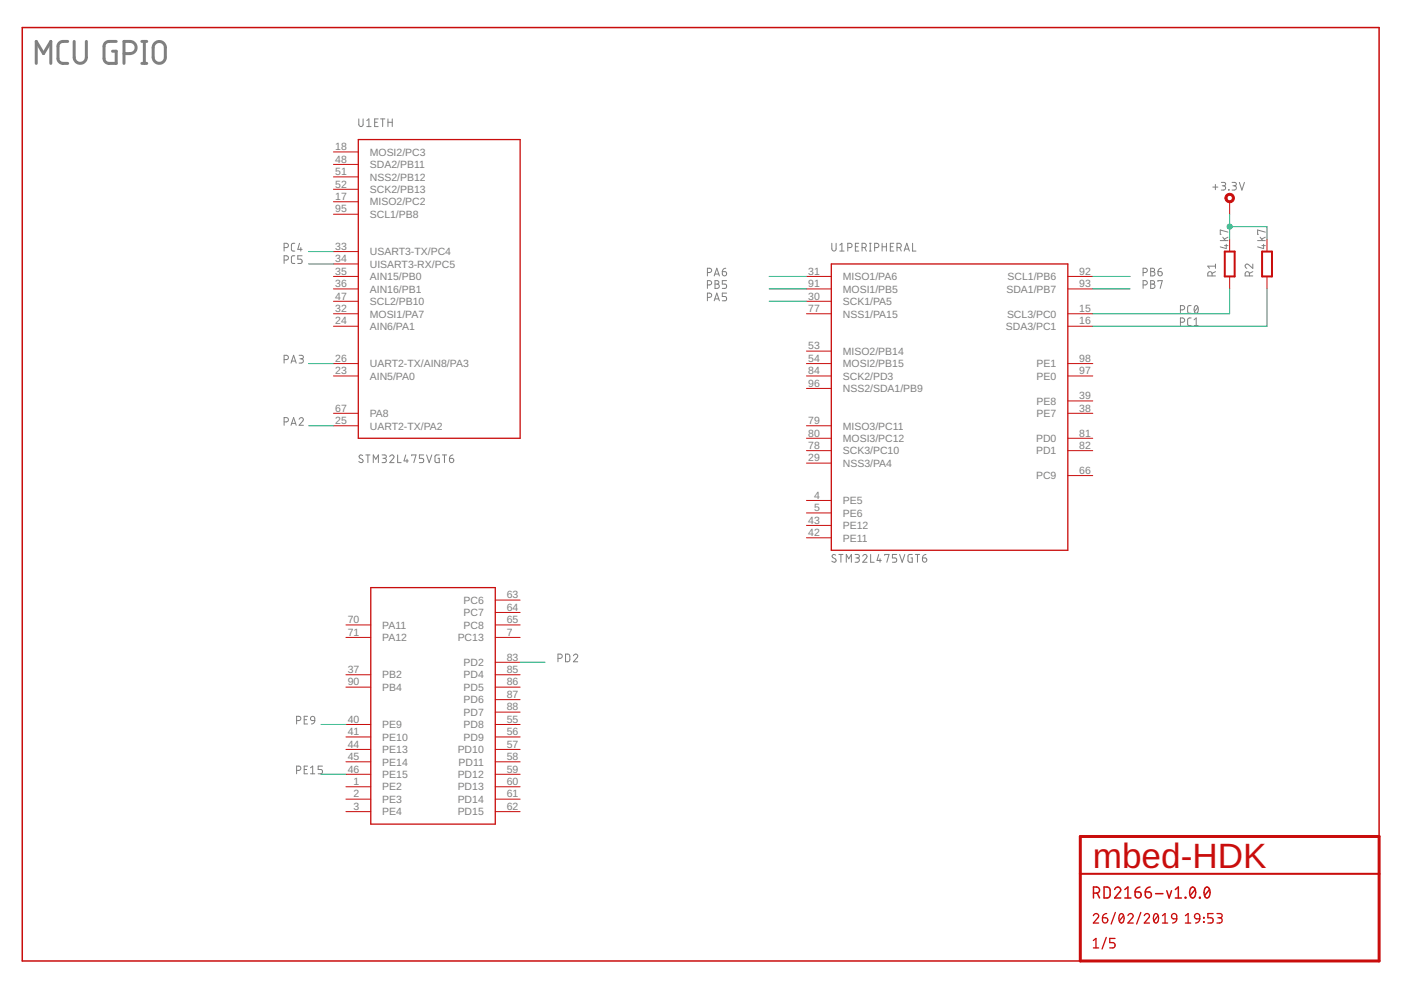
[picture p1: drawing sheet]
<svg xmlns="http://www.w3.org/2000/svg" width="297mm" height="210mm" viewBox="0 0 297 210" stroke-linecap="round" stroke-linejoin="round" font-family="sans-serif">
<path d="M7.7 13.4v-4.6l1.5 2.6 1.6-2.6v4.6M14.4 8.8a1.86 1.86 0 0 0-1.8 .3l-.3 .7v2.9l.3 .4a1.86 1.86 0 0 0 1.8 .3M15.7 8.8v3.3a1.29 1.29 0 0 0 1.3 1.3 1.29 1.29 0 0 0 1.3-1.3v-3.3M24.6 8.8h-1.8l-.6 .5-.1 .5v2.6l.1 .5 .4 .4 .5 .1h1.5v-2.5h-.7M26.3 11.4a2.55 2.55 0 0 0 2.1-.4 1.29 1.29 0 0 0 .4-1.4 1.29 1.29 0 0 0-1.2-.8h-1.3v4.6M30.1 13.4h1M30.1 8.8h1M30.6 8.8v4.6M32.8 9.2a1.28 1.28 0 0 1 1.4-.3 1.28 1.28 0 0 1 .9 1.2v2a1.29 1.29 0 0 1-1.3 1.3 1.29 1.29 0 0 1-1.3-1.3v-2z" fill="none" stroke="#808080" stroke-width=".63"/>
<g fill="none" stroke="#808080" stroke-width=".21">
<path d="M76.1 25.2v1.2a.46 .46 0 0 0 .4 .4 .46 .46 0 0 0 .5-.4v-1.2M77.8 25.6l.4-.4v1.6M77.8 26.8h.9M79.4 25.9h.6M80.2 25.2h-.8v1.6h.8M80.7 25.2h.9M81.1 25.2v1.6M82.3 25.9h.9M82.3 25.2v1.6M83.2 25.2v1.6M257.1 39.7h1.1M257.7 39.1v1.1"/>
<path d="M259 38.7h.5a.36 .36 0 0 1 .4 .3 .36 .36 0 0 1-.4 .4h-.4M259.4 39.4a.46 .46 0 0 1 .5 .4 .46 .46 0 0 1-.5 .5h-.4M261.2 38.7h.6a.36 .36 0 0 1 .3 .3 .36 .36 0 0 1-.3 .4h-.4M261.7 39.4a.46 .46 0 0 1 .4 .4 .46 .46 0 0 1-.4 .5h-.5M262.8 38.7l.5 1.6 .5-1.6M60.2 52.5h.5a.46 .46 0 0 0 .5-.5 .46 .46 0 0 0-.5-.4h-.5v1.6M60.2 55.1h.5a.46 .46 0 0 0 .5-.4 .46 .46 0 0 0-.5-.5h-.5v1.7M62.5 51.6l-.6 .1-.1 .3v1l.2 .2h.5M62.5 54.2l-.5 .1-.2 .3v1l.2 .2 .5 .1M63.5 51.6l-.4 1.3h1M63.8 52.5v.7M64.1 54.2h-1v.7h.6a.47 .47 0 0 1 .4 .5 .47 .47 0 0 1-.4 .5h-.6"/>
<path d="M150 57.8h.4a.46 .46 0 0 0 .5-.5 .46 .46 0 0 0-.5-.4h-.4v1.6M151.4 58.5l.6-1.6 .5 1.6M151.6 58.1h.8M151.6 59.5h.5a.37 .37 0 0 1 .3 .4 .37 .37 0 0 1-.3 .3 .46 .46 0 0 1 .4 .5 .46 .46 0 0 1-.4 .5h-.5zM153.1 57.6h.6a.46 .46 0 0 1 .4 .5 .46 .46 0 0 1-.5 .4 .46 .46 0 0 1-.5-.4zM153.9 56.9l-.5 .1-.3 .6M154.1 59.5h-1v.7h.6a.46 .46 0 0 1 .4 .5 .46 .46 0 0 1-.4 .5h-.6M176.4 51.6v1.2a.46 .46 0 0 0 .4 .4 .46 .46 0 0 0 .5-.4v-1.2M178.1 52l.4-.4v1.6M178.1 53.2h.9M179.7 52.5h.5a.46 .46 0 0 0 .5-.5 .46 .46 0 0 0-.5-.4h-.5v1.6M181.4 52.3h.5"/>
<path d="M182.1 51.6h-.7v1.6h.7M182.8 52.5h.4a.46 .46 0 0 0 .5-.5 .46 .46 0 0 0-.5-.4h-.4v1.6M183.3 52.5l.4 .7M184.3 53.2h.4M184.3 51.6h.4M184.5 51.6v1.6M185.4 52.5h.5a.46 .46 0 0 0 .5-.5 .46 .46 0 0 0-.5-.4h-.5v1.6M187 52.3h.9M187 51.6v1.6M187.9 51.6v1.6M188.8 52.3h.5M189.5 51.6h-.7v1.6h.7"/>
<path d="M190.2 52.5h.4a.46 .46 0 0 0 .5-.5 .46 .46 0 0 0-.5-.4h-.4v1.6M190.7 52.5l.4 .7M191.7 53.2l.6-1.6 .5 1.6M191.9 52.8h.8M193.5 51.6v1.6h.7M242.4 57.8h.4a.46 .46 0 0 0 .5-.5 .46 .46 0 0 0-.5-.4h-.4v1.6M244 56.9h.4a.36 .36 0 0 1 .4 .3 .36 .36 0 0 1-.4 .4 .46 .46 0 0 1 .5 .4 .46 .46 0 0 1-.5 .5h-.4zM244 59.5h.4a.37 .37 0 0 1 .4 .4 .37 .37 0 0 1-.4 .3 .46 .46 0 0 1 .5 .5 .46 .46 0 0 1-.5 .5h-.4zM244 57.6h.4M245.5 57.6h.6a.46 .46 0 0 1 .3 .5 .46 .46 0 0 1-.4 .4 .46 .46 0 0 1-.5-.4zM245.5 59.7v-.2h.9l-.4 1.7M246.3 56.9l-.5 .1-.3 .6"/>
<path d="M257 58.5v-.4a.46 .46 0 0 0-.5-.5 .46 .46 0 0 0-.4 .5v.4h1.6M257.7 56v.9M257.7 57.6l-.7 .4M257.7 56.4h-1.6l.3 .5M258.7 51h1.6M259.2 50.3l.6 .7M259.6 52.1h.7M260 51.8v.9l-1.3-.4M260.3 50.3l-.7 .4M260.3 49.2l-1.6-.4v.9h.2M260.5 40.2l.1 .1zM264.9 58.5v-.4a.46 .46 0 0 0-.5-.5 .46 .46 0 0 0-.4 .5v.4h1.6"/>
<path d="M265.6 56v.9l-.9-.8a.45 .45 0 0 0-.7 .2 .45 .45 0 0 0 .4 .6M265.6 57.6l-.7 .4M266.6 51h1.7M267.2 50.3l.5 .7M267.5 52.1h.8M267.9 51.8v.9l-1.3-.4M268.3 49.2l-1.7-.4v.9h.2M268.3 50.3l-.8 .4M60.2 76.2h.5a.46 .46 0 0 0 .5-.4 .46 .46 0 0 0-.5-.5h-.5v1.7M61.7 77l.6-1.7 .5 1.7M61.8 76.6h.9M63.4 75.3h.6a.37 .37 0 0 1 .3 .4 .37 .37 0 0 1-.3 .4h-.4"/>
<path d="M63.9 76.1a.46 .46 0 0 1 .4 .4 .46 .46 0 0 1-.4 .5h-.5M150 60.4h.4a.46 .46 0 0 0 .5-.4 .46 .46 0 0 0-.5-.5h-.4v1.7M150 63.1h.4a.46 .46 0 0 0 .5-.5 .46 .46 0 0 0-.5-.5h-.4v1.7M151.4 63.8l.6-1.7 .5 1.7M151.6 63.4h.8M151.6 60.2h.5M154.1 62.1h-1v.8h.6a.47 .47 0 0 1 .4 .4 .47 .47 0 0 1-.4 .5h-.6M242.4 60.4h.4a.46 .46 0 0 0 .5-.4 .46 .46 0 0 0-.5-.5h-.4v1.7M244 60.2h.4M250.3 65.7h.4a.46 .46 0 0 0 .5-.5 .46 .46 0 0 0-.5-.4h-.4v1.6M250.3 68.3h.4a.46 .46 0 0 0 .5-.4 .46 .46 0 0 0-.5-.5h-.4v1.7M252.5 64.8h-.5l-.2 .4v1l.2 .2h.5"/>
<path d="M252.5 67.4l-.5 .1-.2 .3 .1 1.2 .6 .1M253.2 69.1h.9M253.2 67.8l.4-.4v1.7M253.4 64.9l.2-.1a.97 .97 0 0 1 0 1.6 1.02 1.02 0 0 1-.2-1.5zM254 65.2l-.7 .9M60.2 89.5h.5a.46 .46 0 0 0 .5-.5 .46 .46 0 0 0-.5-.5h-.5v1.7M61.7 90.2l.6-1.7 .5 1.7M61.8 89.8h.9M63.4 88.9a.45 .45 0 0 1 .7-.3 .45 .45 0 0 1 .1 .7l-.8 .9h.9M76.9 96.6l-.2-.1a.38 .38 0 0 0-.5 .1 .38 .38 0 0 0 .1 .5l.5 .3a.41 .41 0 0 1 .1 .6 .41 .41 0 0 1-.7 0l-.1-.1M77.6 96.5h.8M78 96.5v1.6"/>
<path d="M79.1 98.1v-1.6l.6 .9 .5-.9v1.6M81 96.5h.6a.36 .36 0 0 1 .3 .3 .36 .36 0 0 1-.3 .4h-.4M81.5 97.2a.46 .46 0 0 1 .4 .4 .46 .46 0 0 1-.4 .5h-.5M82.6 96.8a.44 .44 0 0 1 .7-.3 .44 .44 0 0 1 .1 .7l-.8 .9h.9M84.3 96.5v1.6h.7M86 96.5l-.3 1.2h.9M86.3 97.4v.7M87.3 96.6v-.1h.9l-.5 1.6M89.8 96.5h-.9v.7h.6a.46 .46 0 0 1 .3 .4 .46 .46 0 0 1-.3 .5h-.6M90.4 96.5l.6 1.6 .5-1.6M93.1 96.5h-.7l-.2 .2v1l.2 .4h.7v-.9h-.2M93.8 96.5h.9"/>
<path d="M94.2 96.5v1.6M95.3 97.2h.5a.46 .46 0 0 1 .4 .5 .46 .46 0 0 1-.5 .4 .46 .46 0 0 1-.4-.5zM96 96.5l-.4 .1-.3 .6M177.2 117.7a.41 .41 0 0 0-.6-.1 .41 .41 0 0 0-.1 .6l.6 .3a.42 .42 0 0 1 .1 .6 .42 .42 0 0 1-.7 0l-.1-.1M177.8 117.6h.9M178.3 117.6v1.6M179.4 119.2v-1.6l.6 .9 .5-.9v1.6M181.3 117.6h.5a.37 .37 0 0 1 .4 .3 .37 .37 0 0 1-.4 .4h-.3M181.8 118.3a.46 .46 0 0 1 .4 .5 .46 .46 0 0 1-.4 .4h-.5M182.9 117.9a.45 .45 0 0 1 .7-.3 .45 .45 0 0 1 .1 .7l-.8 .9h.9M184.6 117.6v1.6h.7M186.3 117.6l-.4 1.2h1"/>
<path d="M186.6 118.5v.7M187.6 117.8v-.2h.9l-.5 1.6M190.1 117.6h-.9v.7h.5a.46 .46 0 0 1 .4 .5 .46 .46 0 0 1-.4 .4h-.5M190.7 117.6l.6 1.6 .5-1.6M193.4 117.6h-.5l-.4 .2v1l.2 .4h.7v-.9h-.3M194.1 117.6h.9M194.5 117.6v1.6M195.6 118.3h.5a.46 .46 0 0 1 .4 .5 .46 .46 0 0 1-.5 .4 .46 .46 0 0 1-.4-.5zM196.3 117.6l-.6 .3-.1 .4M118.3 139.6h.5a.46 .46 0 0 0 .4-.5 .46 .46 0 0 0-.4-.4h-.5v1.6M119.9 138.7h.6l.3 .3v.8l-.3 .5h-.6zM121.6 139a.45 .45 0 0 1 .6-.3 .45 .45 0 0 1 .2 .7l-.8 .9h.9"/>
<path d="M62.9 152.8h.5a.46 .46 0 0 0 .4-.5 .46 .46 0 0 0-.4-.4h-.5v1.6M64.5 152.6h.5M65.2 151.9h-.7v1.6h.7M66 152l.3-.1 .3 .1 .1 .8-.7-.1-.2-.4zM66.7 152.8l-.1 .4-.6 .3M62.9 163.3h.5a.46 .46 0 0 0 .4-.4 .46 .46 0 0 0-.4-.5h-.5v1.7M64.5 163.2h.5M65.2 162.4h-.7v1.7h.7M65.8 164.1h.9M65.8 162.8l.5-.4v1.7M68.4 162.4h-.9v.8h.5a.46 .46 0 0 1 .4 .4 .46 .46 0 0 1-.4 .5h-.5"/>
</g>
<g fill="none" stroke="#c90d0c" stroke-width=".32">
<path d="M292.4 177.4v-171.6h-287.7v198h224.3M231.8 189.4h.7a.65 .65 0 0 0 .6-.7 .65 .65 0 0 0-.6-.6h-.7v2.3M232.6 189.4l.5 1M234.1 188.1h.8l.4 .4 .1 1.3-.2 .3-.3 .3h-.8zM236.3 188.6a.63 .63 0 0 1 .9-.5 .63 .63 0 0 1 .2 1l-1.1 1.3h1.3M238.5 190.4h1.3M238.5 188.6l.6-.5v2.3M240.7 189.1h.7a.65 .65 0 0 1 .6 .7 .65 .65 0 0 1-.7 .6 .65 .65 0 0 1-.6-.6zM241.7 188.1l-.7 .3-.3 .7M242.8 189.1h.8a.65 .65 0 0 1 .5 .7 .65 .65 0 0 1-.7 .6 .65 .65 0 0 1-.6-.6zM243.9 188.1l-.8 .3-.3 .7M245 189.5h1.6"/>
<path d="M247.4 188.8l.5 1.6 .5-1.6M249.2 190.4h1.3M249.2 188.6l.6-.5v2.3M251.3 190.3l.1 .1zM252.5 188.3a.53 .53 0 0 1 .6-.2 .53 .53 0 0 1 .3 .6 1.34 1.34 0 0 1-.5 1.7 1.38 1.38 0 0 1-.4-2.1zM253.4 188.6l-1.1 1.3M254.3 190.3l.2 .1zM255.5 188.3a.62 .62 0 0 1 .8-.1 .62 .62 0 0 1 .2 .8 .98 .98 0 0 1-.7 1.4 1.66 1.66 0 0 1-.3-2.1zM256.4 188.6l-1 1.3"/>
</g>
<path d="M229 177.4h63.4v26.4h-63.4z" fill="none" stroke="#c90d0c" stroke-width=".63"/>
<path d="M259.7 53.3h2.1v5.3h-2.1zM267.6 53.3h2.1v5.3h-2.1zM229 185.3h63.4" fill="none" stroke="#c90d0c" stroke-width=".42"/>
<g fill="none" stroke="#c90d0c" stroke-width=".28">
<path d="M76 29.6h34.3v63.3h-34.3zM176.3 56h50.1v60.7h-50.1zM78.6 124.6h26.4v50.1h-26.4zM231.8 194.1a.55 .55 0 0 1 .8-.4 .55 .55 0 0 1 .2 .9l-1 1.1h1.1M231.8 199.4l.6-.4v2M233.7 194.6h.7a.56 .56 0 0 1 .5 .6 .56 .56 0 0 1-.6 .5 .56 .56 0 0 1-.6-.6zM234.5 198.8l-.8 2.4M234.6 193.7l-.6 .3-.3 .6M236.4 199h-1.1v.9h.6a.57 .57 0 0 1 .5 .5 .57 .57 0 0 1-.5 .6h-.6M236.5 193.5l-.9 2.4M237.5 193.8l.1-.1a.82 .82 0 0 1 .7 1.2 .57 .57 0 0 1-.5 .8 .57 .57 0 0 1-.6-.8l.1-.7zM238.2 194.1l-.9 1.2"/>
<path d="M239.1 194.1a.55 .55 0 0 1 .8-.4 .55 .55 0 0 1 .2 .9l-1 1.1h1.2M241.9 193.5l-.9 2.4M242.6 194.1a.55 .55 0 0 1 .8-.4 .55 .55 0 0 1 .1 .9l-.9 1.1h1.1M244.8 193.8l.1-.1a.82 .82 0 0 1 .7 1.2v.3a.49 .49 0 0 1-.5 .5 .49 .49 0 0 1-.5-.5v-.7zM245.5 194.1l-.9 1.2M246.5 195.7h1.1M246.5 194.1l.5-.4v2M248.5 193.9l.3-.2 .6 .2 .1 .9-1-.1-.1-.3zM249.5 194.8l-.3 .6-.6 .3M251.3 195.7h1.2M251.3 194.1l.6-.4v2M253.4 193.9l.3-.2 .6 .2 .1 .9-1-.1-.1-.3z"/>
<path d="M254.4 194.8l-.3 .6-.6 .3M255.2 194.5l.1 .1zM255.2 195.4l.1 .1zM257.2 193.7h-1.1v.9h.7a.57 .57 0 0 1 .4 .5 .57 .57 0 0 1-.4 .6h-.7M258 193.7h.7a.44 .44 0 0 1 .4 .4 .44 .44 0 0 1-.4 .5h-.5M258.6 194.6a.56 .56 0 0 1 .5 .5 .56 .56 0 0 1-.5 .6h-.6M231.8 201h1.1"/>
</g>
<g fill="none" stroke="#c90d0c" stroke-width=".21">
<path d="M70.7 34.9h5.3M70.7 37.5h5.3M70.7 32.2h5.3M70.7 58.6h5.3M70.7 45.4h5.3M70.7 40.1h5.3M70.7 42.8h5.3M70.7 53.3h5.3M70.7 56h5.3M171 58.6h5.3M226.4 58.6h5.3M260.7 42.8v2.6"/>
<path d="M260.7 50.7v2.6M260.7 58.6v2.7M268.6 50.7v2.6M268.6 58.6v2.7M70.7 63.9h5.3M70.7 66.5h5.3M70.7 61.3h5.3M70.7 77.1h5.3M70.7 69.2h5.3M70.7 79.7h5.3M171 63.9h5.3M171 66.5h5.3"/>
<path d="M171 61.3h5.3M171 74.4h5.3M171 77.1h5.3M171 79.7h5.3M226.4 66.5h5.3M226.4 61.3h5.3M226.4 77.1h5.3M226.4 69.2h5.3M226.4 79.7h5.3M70.7 90.3h5.3M70.7 87.6h5.3M171 98.2h5.3"/>
<path d="M171 82.4h5.3M171 95.5h5.3M171 90.3h5.3M171 92.9h5.3M226.4 95.5h5.3M226.4 92.9h5.3M226.4 87.6h5.3M226.4 85h5.3M171 114h5.3M171 111.4h5.3M171 106.1h5.3M171 108.8h5.3"/>
<path d="M226.4 100.8h5.3M73.3 132.5h5.3M73.3 135.1h5.3M105 132.5h5.3M105 135.1h5.3M105 127.2h5.3M105 129.9h5.3M73.3 143.1h5.3M73.3 145.7h5.3M73.3 153.6h5.3M73.3 156.3h5.3M73.3 158.9h5.3"/>
<path d="M105 143.1h5.3M105 145.7h5.3M105 140.4h5.3M105 148.3h5.3M105 151h5.3M105 153.6h5.3M105 156.3h5.3M105 158.9h5.3M73.3 161.5h5.3M73.3 164.2h5.3M73.3 166.8h5.3M73.3 169.4h5.3"/>
<path d="M73.3 172.1h5.3M105 161.5h5.3M105 164.2h5.3M105 166.8h5.3M105 169.4h5.3M105 172.1h5.3"/>
</g>
<path d="M259.9 41.4a1 1 0 0 1 1.6 0 1 1 0 0 1-.5 1.5 1 1 0 0 1-1.3-.9h.4a.58 .58 0 0 1 .9-.5 .58 .58 0 0 1 .1 1 .58 .58 0 0 1-.9-.3l-.1-.2h-.4z" fill-rule="evenodd" fill="#c90d0c" stroke="#c90d0c" stroke-width=".21"/>
<g fill="none" stroke="#0dab76" stroke-width=".21">
<path d="M65.4 53.3h5.3M65.4 56h5.3M163.1 58.6h7.9M231.7 58.6h7.9M260.7 45.4v5.3M260.7 48h7.9v2.7M65.4 77.1h5.3M163.1 61.3h7.9M163.1 63.9h7.9M231.7 61.3h7.9M260.7 61.3v5.2h-29M268.6 61.3v7.9h-36.9"/>
<path d="M65.4 90.3h5.3M68.1 153.6h5.2M110.3 140.4h5.3M68.1 164.2h5.2"/>
</g>
<circle cx="260.7" cy="48" r=".53" fill="#0dab76" stroke="#0dab76" stroke-width=".21"/>
<text font-size="7.5" fill="#c90d0c" x="231.7" y="184">mbed-HDK</text>
<g font-size="2.2" fill="#808080">
<text x="71.1" y="34.5">48</text>
<text x="71.1" y="31.9">18</text>
<text x="78.4" y="35.7">SDA2/PB11</text>
<text x="78.4" y="33">MOSI2/PC3</text>
<text x="71.1" y="37.1">51</text>
<text x="71.1" y="39.8">52</text>
<text x="78.4" y="38.3">NSS2/PB12</text>
<text x="78.4" y="40.9">SCK2/PB13</text>
<text x="71.1" y="45">95</text>
<text x="71.1" y="42.4">17</text>
<text x="78.4" y="46.2">SCL1/PB8</text>
<text x="78.4" y="43.6">MISO2/PC2</text>
<text x="71.1" y="53">33</text>
<text x="71.1" y="58.2">35</text>
<text x="71.1" y="55.6">34</text>
<text x="78.4" y="59.4">AIN15/PB0</text>
<text x="78.4" y="54.1">USART3-TX/PC4</text>
<text x="78.4" y="56.8">UISART3-RX/PC5</text>
<text x="171.4" y="58.2">31</text>
<text x="178.7" y="59.4">MISO1/PA6</text>
<text x="213.6" y="59.4">SCL1/PB6</text>
<text x="228.8" y="58.2">92</text>
<text x="71.1" y="60.9">36</text>
<text x="71.1" y="63.5">47</text>
<text x="78.4" y="62">AIN16/PB1</text>
<text x="78.4" y="64.7">SCL2/PB10</text>
<text x="171.4" y="63.5">30</text>
<text x="171.4" y="60.9">91</text>
<text x="178.7" y="64.7">SCK1/PA5</text>
<text x="178.7" y="62">MOSI1/PB5</text>
<text x="213.4" y="62">SDA1/PB7</text>
<text x="228.8" y="60.9">93</text>
<text x="71.1" y="68.8">24</text>
<text x="71.1" y="66.2">32</text>
<text x="78.4" y="70">AIN6/PA1</text>
<text x="78.4" y="67.3">MOSI1/PA7</text>
<text x="171.4" y="66.2">77</text>
<text x="178.7" y="67.3">NSS1/PA15</text>
<text x="213.2" y="70">SDA3/PC1</text>
<text x="213.5" y="67.3">SCL3/PC0</text>
<text x="228.8" y="66.2">15</text>
<text x="228.8" y="68.8">16</text>
<text x="71.1" y="76.7">26</text>
<text x="78.4" y="77.9">UART2-TX/AIN8/PA3</text>
<text x="171.4" y="74.1">53</text>
<text x="171.4" y="76.7">54</text>
<text x="178.7" y="75.2">MISO2/PB14</text>
<text x="178.7" y="77.9">MOSI2/PB15</text>
<text x="219.8" y="77.9">PE1</text>
<text x="228.8" y="76.7">98</text>
<text x="71.1" y="79.4">23</text>
<text x="78.4" y="80.5">AIN5/PA0</text>
<text x="171.4" y="82">96</text>
<text x="171.4" y="79.4">84</text>
<text x="178.7" y="83.2">NSS2/SDA1/PB9</text>
<text x="178.7" y="80.5">SCK2/PD3</text>
<text x="219.8" y="80.5">PE0</text>
<text x="228.8" y="79.4">97</text>
<text x="71.1" y="89.9">25</text>
<text x="71.1" y="87.3">67</text>
<text x="78.4" y="88.4">PA8</text>
<text x="171.4" y="89.9">79</text>
<text x="219.8" y="88.4">PE7</text>
<text x="219.8" y="85.8">PE8</text>
<text x="228.8" y="87.3">38</text>
<text x="228.8" y="84.6">39</text>
<text x="78.4" y="91.1">UART2-TX/PA2</text>
<text x="171.4" y="95.2">78</text>
<text x="171.4" y="92.5">80</text>
<text x="178.7" y="91.1">MISO3/PC11</text>
<text x="178.7" y="93.7">MOSI3/PC12</text>
<text x="219.7" y="93.7">PD0</text>
<text x="228.8" y="92.5">81</text>
<text x="228.8" y="95.2">82</text>
<text x="171.4" y="97.8">29</text>
<text x="178.7" y="99">NSS3/PA4</text>
<text x="178.7" y="96.3">SCK3/PC10</text>
<text x="219.7" y="101.6">PC9</text>
<text x="219.7" y="96.4">PD1</text>
<text x="228.8" y="100.5">66</text>
<text x="172.6" y="105.7">4</text>
<text x="178.7" y="106.9">PE5</text>
<text x="171.4" y="113.7">42</text>
<text x="171.4" y="111">43</text>
<text x="172.6" y="108.4">5</text>
<text x="178.7" y="112.2">PE12</text>
<text x="178.7" y="109.5">PE6</text>
<text x="178.7" y="114.8">PE11</text>
<text x="98.3" y="128">PC6</text>
<text x="98.3" y="130.7">PC7</text>
<text x="107.4" y="126.9">63</text>
<text x="107.4" y="129.5">64</text>
<text x="73.7" y="132.1">70</text>
<text x="73.7" y="134.8">71</text>
<text x="81" y="133.3">PA11</text>
<text x="81" y="135.9">PA12</text>
<text x="97" y="135.9">PC13</text>
<text x="98.3" y="133.3">PC8</text>
<text x="107.4" y="132.1">65</text>
<text x="107.4" y="134.8">7</text>
<text x="73.7" y="142.7">37</text>
<text x="81" y="143.8">PB2</text>
<text x="98.3" y="141.2">PD2</text>
<text x="98.3" y="143.9">PD4</text>
<text x="107.4" y="140">83</text>
<text x="107.4" y="142.7">85</text>
<text x="73.7" y="145.3">90</text>
<text x="81" y="146.5">PB4</text>
<text x="98.3" y="146.5">PD5</text>
<text x="98.3" y="149.1">PD6</text>
<text x="107.4" y="145.3">86</text>
<text x="107.4" y="148">87</text>
<text x="73.7" y="153.2">40</text>
<text x="73.7" y="155.9">41</text>
<text x="81" y="154.4">PE9</text>
<text x="98.3" y="151.8">PD7</text>
<text x="98.3" y="154.4">PD8</text>
<text x="107.4" y="150.6">88</text>
<text x="107.4" y="153.2">55</text>
<text x="107.4" y="155.9">56</text>
<text x="73.7" y="158.5">44</text>
<text x="73.7" y="161.2">45</text>
<text x="81" y="157">PE10</text>
<text x="81" y="159.7">PE13</text>
<text x="97" y="159.7">PD10</text>
<text x="98.3" y="157">PD9</text>
<text x="107.4" y="158.5">57</text>
<text x="107.4" y="161.2">58</text>
<text x="73.7" y="163.8">46</text>
<text x="75" y="166.4">1</text>
<text x="81" y="162.3">PE14</text>
<text x="81" y="165">PE15</text>
<text x="81" y="167.6">PE2</text>
<text x="97" y="165">PD12</text>
<text x="97" y="167.6">PD13</text>
<text x="97.2" y="162.3">PD11</text>
<text x="107.4" y="163.8">59</text>
<text x="107.4" y="166.4">60</text>
<text x="75" y="169.1">2</text>
<text x="75" y="171.7">3</text>
<text x="81" y="170.2">PE3</text>
<text x="81" y="172.9">PE4</text>
<text x="97" y="170.2">PD14</text>
<text x="97" y="172.9">PD15</text>
<text x="107.4" y="169.1">61</text>
<text x="107.4" y="171.7">62</text>
</g>
</svg>
